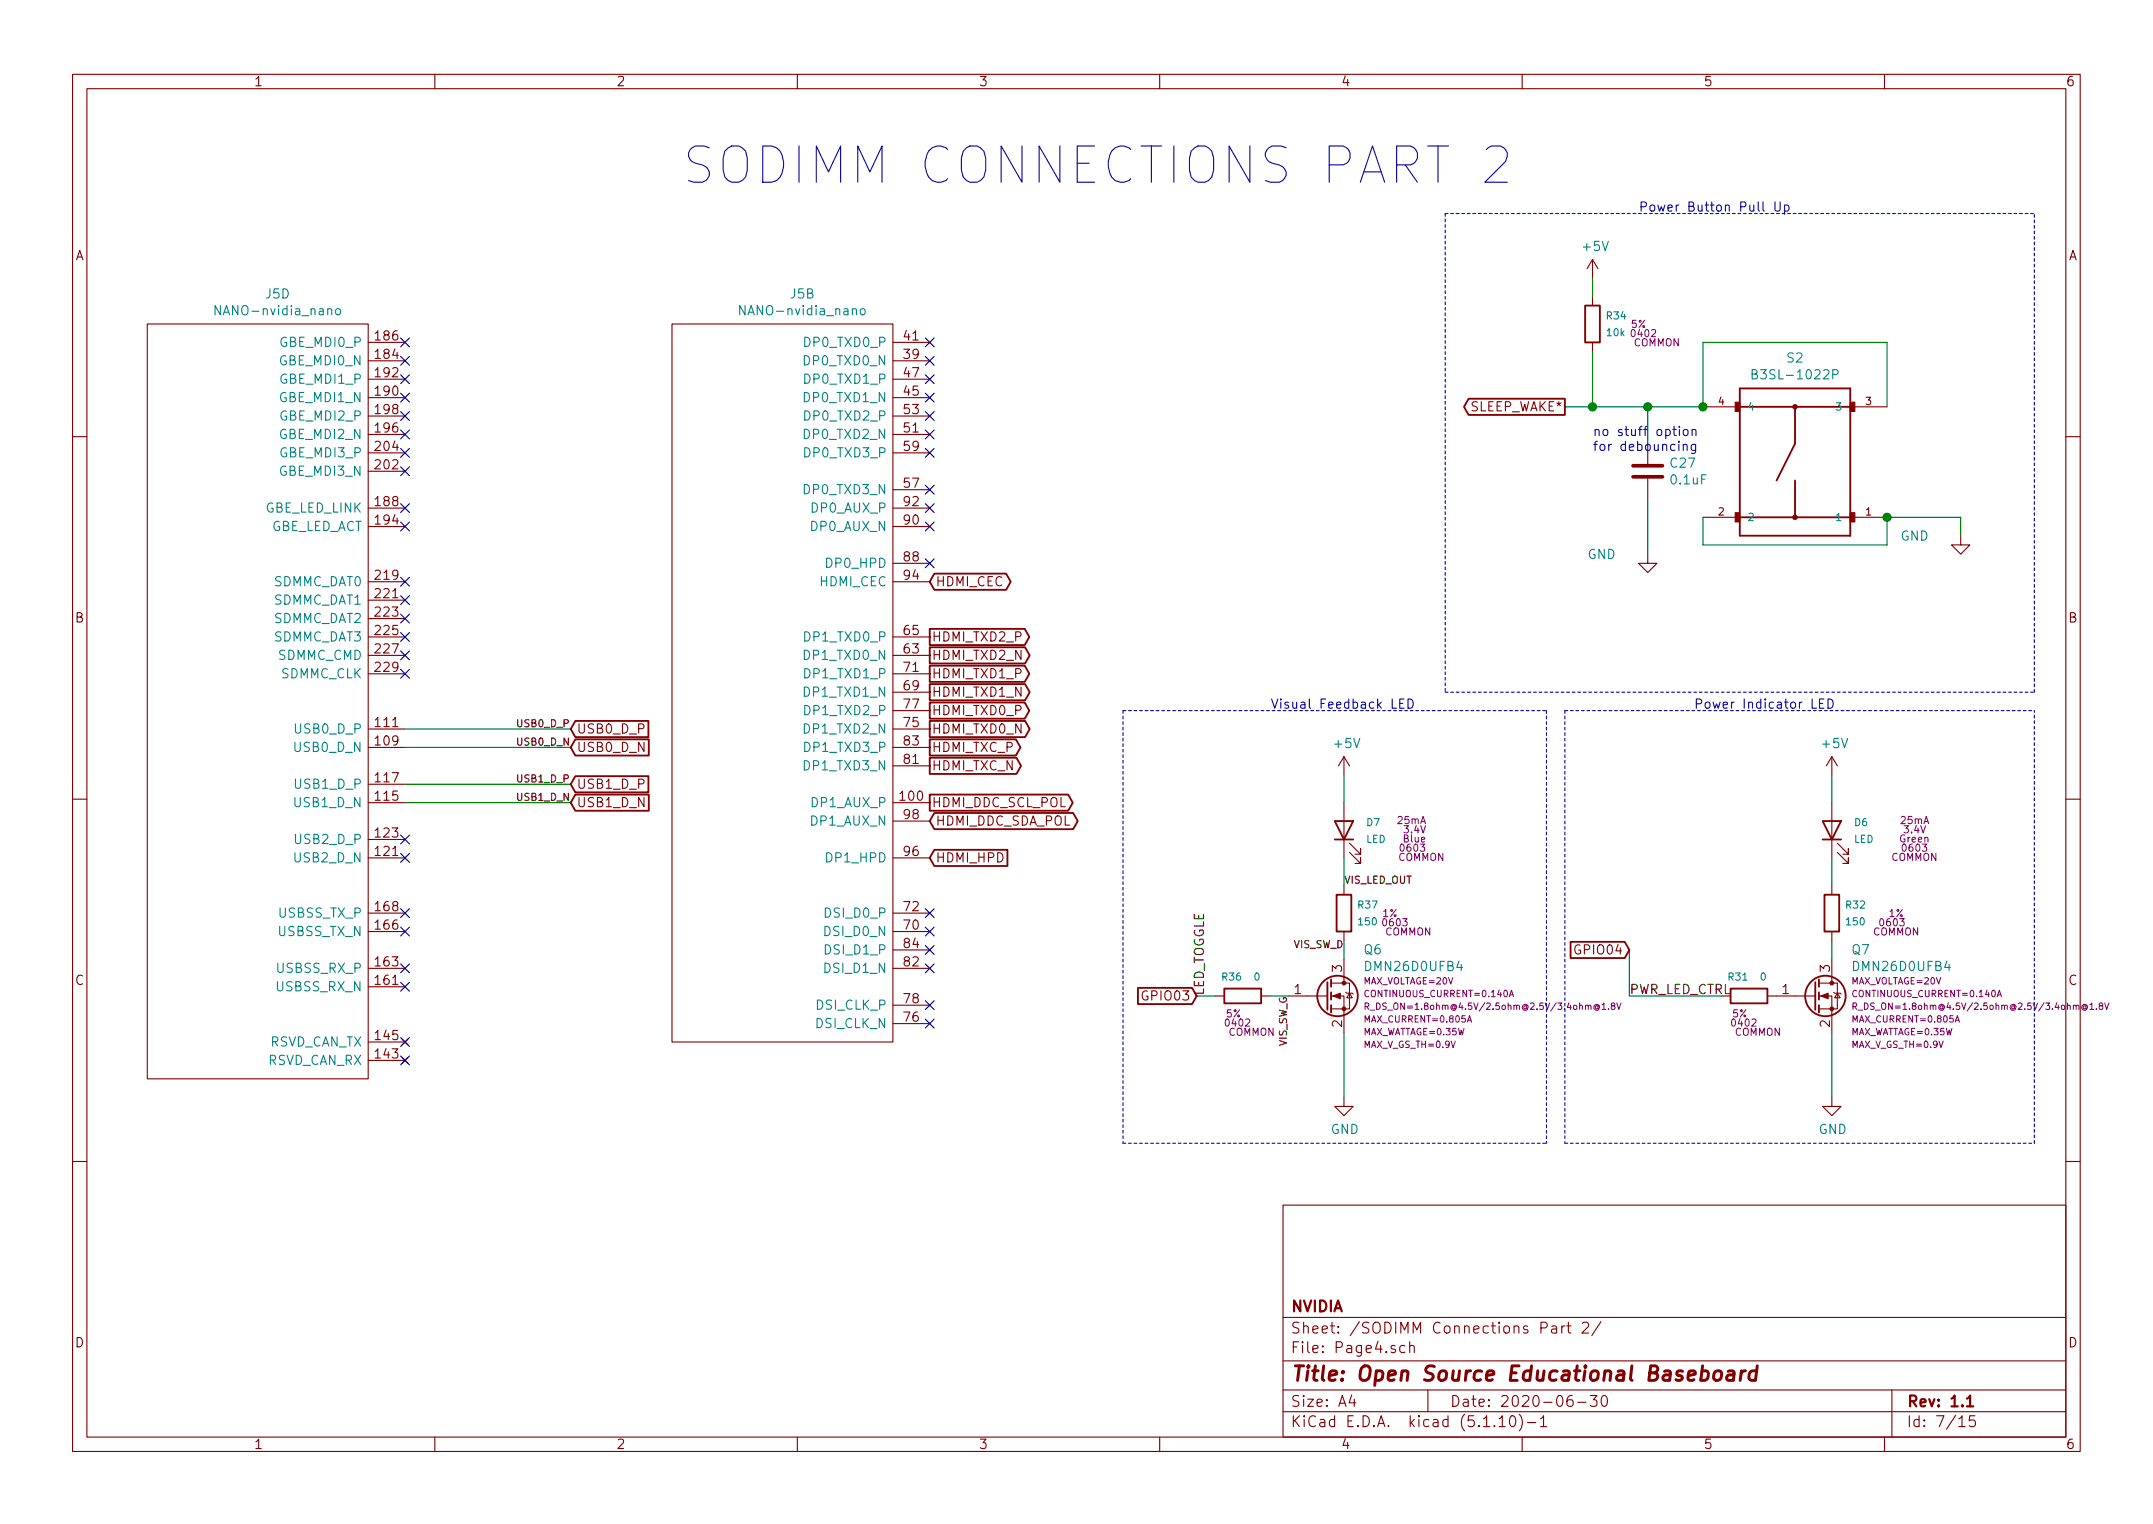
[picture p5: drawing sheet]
<svg xmlns="http://www.w3.org/2000/svg" width="297mm" height="210mm" viewBox="0 0 297 210" stroke-linecap="round" stroke-linejoin="round" font-family="sans-serif">
<g fill="none" stroke="#840000" stroke-width=".15">
<path d="M10 10.3h277v189.9h-277zM12 12.2h273v186.1h-273zM60 10.3v1.9M110 10.3v1.9M160 10.3v1.9M210 10.3v1.9M260 10.3v1.9M219.7 35.8l-.8 1.3M219.7 35.8v2.5M219.7 35.8l.8 1.3M20.3 44.7h30.5v104.1h-30.5zM50.8 49.8h5.1"/>
<path d="M50.8 47.2h5.1M50.8 54.9h5.1M50.8 52.3h5.1M50.8 59.9h5.1M50.8 57.4h5.1M92.7 44.7h30.5v99.1h-30.5zM123.2 49.8h5.1M123.2 47.2h5.1M123.2 54.9h5.1M123.2 52.3h5.1M123.2 59.9h5.1M123.2 57.4h5.1"/>
<path d="M219.7 40.9v1.3M219.7 47.2v1.3M234.9 56.1h5.1M255.3 56.1h5M10 60.2h2M50.8 70.1h5.1M50.8 72.6h5.1M50.8 65h5.1M50.8 62.5h5.1M123.2 70.1h5.1M123.2 72.6h5.1M123.2 62.5h5.1"/>
<path d="M123.2 67.6h5.1M123.2 77.7h5.1M227.3 76.4v1.3h1.3l-1.3 1.3-1.2-1.3h1.2M227.3 61.2v2.8M227.3 66v2.8M234.9 71.4h5.1M255.3 71.4h5M270.5 73.9v1.3h1.3l-1.3 1.2-1.3-1.2h1.3M285 60.2h2M50.8 80.3h5.1M50.8 82.8h5.1M50.8 85.3h5.1"/>
<path d="M50.8 87.9h5.1M50.8 90.4h5.1M50.8 93h5.1M123.2 80.3h5.1M123.2 87.9h5.1M123.2 90.4h5.1M123.2 93h5.1M123.2 95.5h5.1M123.2 98h5.1M10 110.3h2M50.8 103.1h5.1M50.8 100.6h5.1"/>
<path d="M50.8 110.7h5.1M50.8 108.2h5.1M50.8 118.4h5.1M50.8 115.8h5.1M123.2 103.1h5.1M123.2 100.6h5.1M123.2 110.7h5.1M123.2 118.4h5.1M123.2 105.7h5.1M123.2 113.3h5.1M185.4 104.4l-.7 1.3M185.4 104.4v2.5"/>
<path d="M185.4 110.7v7.7M185.4 104.4l.8 1.3M186.2 117.6l1.5 1.5v-.7v.7h-.8M186.2 116.3l1.5 1.6v-.8v.8h-.8M252.7 104.4v2.5M252.7 110.7v7.7M252.7 104.4l-.7 1.3M252.7 104.4l.8 1.3M253.5 117.6l1.5 1.5v-.7v.7h-.7M253.5 116.3l1.5 1.6v-.8v.8h-.7M285 110.3h2M50.8 136.1h5.1"/>
<path d="M50.8 133.6h5.1M50.8 128.5h5.1M50.8 126h5.1M123.2 133.6h5.1M123.2 128.5h5.1M123.2 126h5.1M123.2 138.7h5.1M123.2 131.1h5.1M167.6 137.4h1.3M174 137.4h1.3M177.8 137.4h5.3M183.6 137.4h1.8v5.1"/>
<path d="M183.6 135.6h2.6v3.6h-2.6M185.4 122.2v1.2M185.4 128.5v1.3M185.4 132.3v3.3M185.7 136.9l.1 .1h.8l.1 .2M186.2 137l.4 .7h-.8zM243.8 137.4h6.6M251 137.4h1.7v5.1M251 135.6h2.5v3.6h-2.5M252.7 122.2v1.2M252.7 128.5v1.3M252.7 132.3v3.3"/>
<path d="M253 136.9l.1 .1h.8l.1 .2M253.5 137l.4 .7h-.8zM50.8 146.3h5.1M50.8 143.8h5.1M55.5 145.9l.8 .8M55.5 143.4l.8 .7M56.3 145.9l-.8 .8M56.3 143.4l-.8 .7M123.2 141.2h5.1M185.4 151.4v1.2h1.3l-1.3 1.3-1.3-1.3h1.3M252.7 151.4v1.2h1.3l-1.3 1.3-1.2-1.3h1.2M10 160.2h2"/>
<path d="M177 166.3h108v32h-108zM285 160.2h2M60 198.3v1.9M110 198.3v1.9M160 198.3v1.9M177 194.8h108M177 191.8h108M177 187.8h108M177 181.8h108M186.5 192.5l-.4 1h1M186.8 193v1M193.8 185.7a.5 .5 0 0 0-.6 0l-.1 .6a.47 .47 0 0 0 .6 .3l.1-.1"/>
<path d="M194.5 185.7a.38 .38 0 0 1 .6 .1v.8M194.5 185.1v1.5M197 191.8v3M206.8 195.8l.5-.5v1.5M206.8 196.8h.9M208.5 195.4a.36 .36 0 0 1 .5 .2 .77 .77 0 0 1-.4 1.2 1 1 0 0 1-.1-1.4zM209.6 195.1a1.71 1.71 0 0 1 0 2.3M210 198.3v1.9M210.7 196.3h1.2M212.5 195.8l.5-.5v1.5M212.5 196.8h.9M212.6 183.2h.6a.41 .41 0 0 0 .3-.4 .41 .41 0 0 0-.3-.4h-.6v1.5"/>
<path d="M214.1 183l.1-.1 .5 .1 .1 .9M214.8 183.3l-.6 .1a.29 .29 0 0 0-.2 .2 .29 .29 0 0 0 .2 .3l.6-.1M215.5 182.9v1M215.9 182.9a.37 .37 0 0 0-.4 .3M216.2 182.9h.5M216.4 182.4v1.3l.1 .1 .2 .1M216.9 192.5a.62 .62 0 0 0-.7 .7v.5a.48 .48 0 0 0 .8 .2 .61 .61 0 0 0-.1-.7 .51 .51 0 0 0-.7 .2M217.7 193.5h1.1M218.3 182.6l.2-.2 .5 .1a.37 .37 0 0 1 .1 .6l-.9 .8h1M219.4 192.5h.9l-.5 .6 .4 .1a.65 .65 0 0 1 .1 .7l-.3 .1h-.4l-.2-.1M220.9 182.3l-1.3 2M221.1 192.6a.36 .36 0 0 1 .6 .2 .77 .77 0 0 1-.4 1.2 1 1 0 0 1-.2-1.4z"/>
<path d="M260 198.3v1.9M261 191.8v6.5M270.3 195.8l.3-.3 .1-.2v1.5M270.3 196.8h.8M272.5 195.3h-.7l-.1 .7a.65 .65 0 0 1 .7 0 .61 .61 0 0 1 .1 .7h-.1a.61 .61 0 0 1-.7 0"/>
</g>
<path d="M271.4 193l.3-.2 .1-.3v1.5M271.4 194h.8" fill="none" stroke="#840000" stroke-width=".3"/>
<path d="M236.6 189.3a.53 .53 0 0 1 .5-.2 .53 .53 0 0 1 .4 .4v.6a.56 .56 0 0 1-.6 .4 .56 .56 0 0 1-.5-.4l.1-.6zM238.4 189.2l.2-.1 .6 .1 .1 .2-.2 1M239.2 189.6l-.2 .1h-.4a.4 .4 0 0 0-.4 .3 .4 .4 0 0 0 .3 .4h.4l.2-.1M240.3 189.1l-.2 1.3M240.8 189.1a.54 .54 0 0 0-.6 .4M242.3 189.2a.68 .68 0 0 0-.9 .3l-.1 .6 .1 .2 .2 .1 .6-.1M242.4 188.4l-.2 2" fill="none" stroke="#840000" stroke-width=".41"/>
<g fill="none" stroke="#840000" stroke-width=".25">
<path d="M202.6 55h13.3v2.2h-13.3l-.6-1.1zM218.7 42.2h2v5h-2zM240 53.6h15.3v20.3h-15.3zM240 56.1h15.3M247.6 56.1v5.1l-2.5 5.1M128.9 79.1h9.9l.6 1.2-.6 1.1h-9.9l-.6-1.1zM240 71.4h15.3M247.6 66.3v5.1M79.4 99.5h10.1v2.2h-10.1l-.7-1.1zM128.3 86.8h13.1l.6 1.1-.6 1.1h-13.1zM128.3 89.3h13.1l.7 1.1-.7 1.1h-13.1zM128.3 94.4h13.1l.7 1.1-.7 1.1h-13.1z"/>
<path d="M128.3 99.5h13.1l.7 1.1-.7 1.1h-13.1zM128.3 91.8h13.1l.6 1.2-.6 1.1h-13.1zM128.3 96.9h13.1l.6 1.1-.6 1.2h-13.1zM79.4 102h10.1v2.2h-10.1l-.7-1.1zM79.4 109.6h10.1v2.3h-10.1l-.7-1.2zM79.4 107.1h10.1v2.2h-10.1l-.7-1.1zM128.3 104.5h11.9l.7 1.2-.7 1.1h-11.9zM128.3 102h11.9l.6 1.1-.6 1.1h-11.9zM128.3 109.6h19.1l.6 1.1-.6 1.2h-19.1zM128.9 117.2h10.1v2.3h-10.1l-.6-1.1zM128.9 112.2h19.2l.6 1.1-.6 1.1h-19.2l-.6-1.1zM184.1 113.3h2.6l-1.3 2.5z"/>
<path d="M184.1 115.8h2.6M251.5 113.3h2.5l-1.3 2.5zM251.5 115.8h2.5M157 136.3h7.5l.6 1.1-.6 1.1h-7.5zM168.9 136.4h5.1v2h-5.1zM183.1 135.5v3.8M183.6 135.1v1M183.6 136.9v1M183.6 138.7v1M184.4 123.4h2v5.1h-2zM216.7 129.9h7.5l.6 1.2-.6 1.1h-7.5zM238.8 136.4h5v2h-5z"/>
<path d="M250.4 135.5v3.8M251 135.1v1M251 136.9v1M251 138.7v1M251.7 123.4h2v5.1h-2z"/>
<circle cx="247.6" cy="56.1" r=".25"/>
<circle cx="247.6" cy="71.4" r=".25"/>
<circle cx="184.5" cy="137.4" r="2.79"/>
<circle cx="251.8" cy="137.4" r="2.79"/>
</g>
<g fill="#840000" stroke="#840000" stroke-width=".15">
<path d="M251.2 137.4l1-.4v.8z"/>
<path d="M239.4 70.7h.6v1.3h-.6z"/>
<path d="M239.4 55.5h.6v1.3h-.6z"/>
<path d="M255.3 70.7h.6v1.3h-.6z"/>
<path d="M255.3 55.5h.6v1.3h-.6z"/>
<path d="M183.9 137.4l1-.4v.8z"/>
<circle cx="252.7" cy="139.2" r=".25"/>
<circle cx="252.7" cy="135.6" r=".25"/>
<circle cx="185.4" cy="139.2" r=".25"/>
<circle cx="185.4" cy="135.6" r=".25"/>
</g>
<g fill="none" stroke="#840084" stroke-width=".15">
<path d="M188.3 138.9l.5-.1v-.1v-.3h-.5v.9M188.5 138.9l.3 .4M189 139.4h.7M208.2 137.5l.3-.9 .3 .9M221.9 139.2v.1M222.5 138.8l-.2-.1v-.2l.3-.1 .2 .2-.5 .3v.2l.2 .2 .2-.1 .1-.1v-.2l-.2-.1M223.1 138.4l.2 .9 .3-.9M255.7 138.9l.4-.1 .1-.1-.1-.3h-.4v.9M255.9 138.9l.3 .4M256.3 139.4h.7M275.5 137.5l.3-.9 .3 .9M289.2 139.2v.1"/>
<path d="M289.8 138.8l-.2-.1v-.2l.3-.1 .2 .2-.5 .3v.2l.2 .2 .2-.1 .1-.1v-.2l-.2-.1M290.4 138.4l.3 .9 .3-.9"/>
</g>
<path d="M30.4 42.2v1.2l-.7-1.2v1.2M46.4 42.7l.1-.1 .4 .1 .1 .5-.2 .2h-.3l-.1-.1zM102.8 42.2v1.2l-.7-1.2v1.2M118.8 42.6h.3l.3 .2v.4l-.3 .2h-.3l-.1-.2v-.4zM241.7 51.6h.6l.1-.2-.1-.3-.1-.1h-.5v1.3h.5l.2-.2 .1-.3-.3-.2M252.9 51.7h.5l.1-.1v-.5l-.1-.1h-.5v1.3" fill="none" stroke="#008484" stroke-width=".15"/>
<path d="M225.3 65.8h4.1M225.3 64.3h4.1" fill="none" stroke="#840000" stroke-width=".51"/>
<path d="M199.4 29.5v66M199.4 29.5h81.3M154.9 98h58.5M154.9 98v59.7M199.4 95.5h81.3M213.4 98v59.7M215.9 98v59.7M215.9 98h64.8M280.7 95.5v-66M154.9 157.7h58.5M215.9 157.7h64.8M280.7 157.7v-59.7" fill="none" stroke="#0000c2" stroke-width=".15" stroke-dasharray=".4 .4"/>
<g fill="none" stroke="#008400" stroke-width=".15">
<path d="M219.7 38.3v2.6M215.9 56.1h19v-8.9h25.4v8.9M219.7 48.5v7.6M227.3 56.1v5.1M227.3 68.8v7.6M234.9 71.4v3.8h25.4v-3.8h10.2v2.5M55.9 110.7h22.8M55.9 100.6h22.8M55.9 108.2h22.8M55.9 103.1h22.8M185.4 106.9v3.8M185.4 118.4v3.8"/>
<path d="M252.7 106.9v3.8M252.7 118.4v3.8M165.1 137.4h2.5M175.3 137.4h2.5M185.4 129.8v2.5M224.8 131.1v6.3h12.7M252.7 129.8v2.5M185.4 142.5v8.9M252.7 142.5v8.9"/>
</g>
<g fill="none" stroke="#0000c2" stroke-width=".15">
<path d="M205.1 20.6l.7-.5h1.2a1.37 1.37 0 0 1 .7 2.2l-2.8 2.8h3M244.9 27.9v1l.2 .2h.3l.2-.2v-1M246.2 28.3h.4l.2 .2v.4l-.1 .2h-.5M246.2 28.3v1.3M231.7 58.8l-.1 .1h.1v-.1v.1M231.7 59.3v.8M232.4 59.3h.3l.2 .2v.4l-.2 .2-.3-.1-.2-.1v-.4zM233.5 59.4v-.1a.31 .31 0 0 1 .5 .1v.7M233.5 59.3v.8M232.2 61.4h.1a.31 .31 0 0 1 .5 .1v.6M232.2 61.3v.8M233.9 61.3v1.2a.32 .32 0 0 1-.5 0"/>
<path d="M233.9 61.4l-.3-.1-.3 .2v.4l.2 .2h.4M193.1 97h.4M193.7 96.4h-.6v1.3h.6M194.3 96.4a.68 .68 0 0 1 .7 .5 .68 .68 0 0 1-.3 .8h-.4zM250 96.4v1.3h.6M251 97h.5M251.6 96.4h-.6v1.3h.6M252.2 96.4a.68 .68 0 0 1 .7 .5 .68 .68 0 0 1-.2 .8h-.5z"/>
</g>
<g fill="#008400" stroke="#008400" stroke-width=".25">
<circle cx="260.3" cy="71.4" r=".51"/>
<circle cx="235" cy="56.1" r=".51"/>
<circle cx="219.7" cy="56.1" r=".51"/>
<circle cx="227.3" cy="56.1" r=".51"/>
</g>
<g fill="none" stroke="#000084" stroke-width=".15">
<path d="M55.3 49.2l1.2 1.2M55.3 46.6l1.2 1.2M55.3 56.8l1.2 1.2M55.3 51.7l1.2 1.2M55.3 59.3l1.2 1.2M55.3 54.2l1.2 1.3M56.5 49.2l-1.2 1.2M56.5 46.6l-1.2 1.2M56.5 56.8l-1.2 1.2M56.5 51.7l-1.2 1.2M56.5 59.3l-1.2 1.2M56.5 54.2l-1.2 1.3"/>
<path d="M127.7 46.6l1.2 1.2M127.7 51.7l1.2 1.2M127.7 54.2l1.2 1.3M127.7 56.8l1.2 1.2M127.7 59.3l1.2 1.2M127.7 49.2l1.2 1.2M128.9 46.6l-1.2 1.2M128.9 51.7l-1.2 1.2M128.9 54.2l-1.2 1.3M128.9 56.8l-1.2 1.2M128.9 59.3l-1.2 1.2M128.9 49.2l-1.2 1.2"/>
<path d="M55.3 79.6l1.2 1.3M55.3 72l1.2 1.2M55.3 69.5l1.2 1.2M55.3 64.4l1.2 1.2M55.3 61.9l1.2 1.2M56.5 79.6l-1.2 1.3M56.5 72l-1.2 1.2M56.5 69.5l-1.2 1.2M56.5 64.4l-1.2 1.2M56.5 61.9l-1.2 1.2M127.7 72l1.2 1.2M127.7 61.9l1.2 1.2"/>
<path d="M127.7 66.9l1.2 1.3M127.7 69.5l1.2 1.2M127.7 77.1l1.2 1.2M128.9 72l-1.2 1.2M128.9 61.9l-1.2 1.2M128.9 66.9l-1.2 1.3M128.9 69.5l-1.2 1.2M128.9 77.1l-1.2 1.2M55.3 92.3l1.2 1.3M55.3 89.8l1.2 1.2M55.3 87.3l1.2 1.2M55.3 84.7l1.2 1.2"/>
<path d="M55.3 82.2l1.2 1.2M56.5 92.3l-1.2 1.3M56.5 89.8l-1.2 1.2M56.5 87.3l-1.2 1.2M56.5 84.7l-1.2 1.2M56.5 82.2l-1.2 1.2M55.3 117.7l1.2 1.3M55.3 115.2l1.2 1.2M56.5 117.7l-1.2 1.3M56.5 115.2l-1.2 1.2M55.3 135.5l1.2 1.2M55.3 133l1.2 1.2"/>
<path d="M55.3 127.9l1.2 1.2M55.3 125.4l1.2 1.2M56.5 135.5l-1.2 1.2M56.5 133l-1.2 1.2M56.5 127.9l-1.2 1.2M56.5 125.4l-1.2 1.2M127.7 125.4l1.2 1.2M127.7 127.9l1.2 1.2M127.7 130.4l1.2 1.3M127.7 133l1.2 1.2M127.7 138.1l1.2 1.2M128.9 125.4l-1.2 1.2"/>
<path d="M128.9 127.9l-1.2 1.2M128.9 130.4l-1.2 1.3M128.9 133l-1.2 1.2M128.9 138.1l-1.2 1.2M55.3 145.7l1.2 1.2M55.3 143.1l1.2 1.3M56.5 145.7l-1.2 1.2M56.5 143.1l-1.2 1.3M127.7 140.6l1.2 1.2M128.9 140.6l-1.2 1.2"/>
</g>
<text font-size="7" fill="#0000c2" x="94" y="25.4">SODIMM CONNECTIONS PART 2</text>
<text font-size="2.8" fill="#840000" x="178" y="190.5">Title: Open Source Educational Baseboard</text>
<g font-size="2.1" fill="#840000">
<text x="178" y="184">Sheet: /SODIMM Connections Part 2/</text>
<text x="178" y="181">NVIDIA</text>
<text x="178" y="186.7">File: Page4.sch</text>
<text x="178" y="196.9">KiCad E.D.A. kicad (5.1.10)-1</text>
<text x="178" y="194.1">Size: A4</text>
<text x="200" y="194.1">Date: 2020-06-30</text>
<text x="263" y="194.1">Rev: 1.1</text>
<text x="263" y="196.9">Id: 7/15</text>
</g>
<g font-size="1.8" fill="#840000">
<text x="35" y="11.9">1</text>
<text x="85" y="11.9">2</text>
<text x="135" y="11.9">3</text>
<text x="185" y="11.9">4</text>
<text x="235" y="11.9">5</text>
<text x="285" y="11.9">6</text>
<text x="10.4" y="35.9">A</text>
<text x="285.4" y="35.9">A</text>
<text x="51.9" y="47">186</text>
<text x="124.8" y="47">41</text>
<text x="51.9" y="49.5">184</text>
<text x="51.9" y="52.1">192</text>
<text x="124.8" y="49.5">39</text>
<text x="124.8" y="52.1">47</text>
<text x="51.9" y="54.6">190</text>
<text x="51.9" y="59.7">196</text>
<text x="51.9" y="57.1">198</text>
<text x="124.8" y="54.6">45</text>
<text x="124.8" y="59.7">51</text>
<text x="124.8" y="57.1">53</text>
<text x="202.8" y="56.8">SLEEP_WAKE*</text>
<text x="51.9" y="64.8">202</text>
<text x="51.9" y="62.2">204</text>
<text x="124.8" y="62.2">59</text>
<text x="51.9" y="69.8">188</text>
<text x="124.8" y="67.3">57</text>
<text x="124.8" y="69.8">92</text>
<text x="51.9" y="72.4">194</text>
<text x="124.8" y="77.5">88</text>
<text x="124.8" y="72.4">90</text>
<text x="51.9" y="80">219</text>
<text x="51.9" y="82.5">221</text>
<text x="124.8" y="80">94</text>
<text x="129.1" y="80.9">HDMI_CEC</text>
<text x="10.4" y="85.9">B</text>
<text x="51.9" y="85.1">223</text>
<text x="51.9" y="87.6">225</text>
<text x="124.8" y="87.6">65</text>
<text x="128.5" y="88.5">HDMI_TXD2_P</text>
<text x="285.4" y="85.9">B</text>
<text x="51.9" y="90.2">227</text>
<text x="51.9" y="92.7">229</text>
<text x="124.8" y="90.2">63</text>
<text x="124.8" y="95.2">69</text>
<text x="124.8" y="92.7">71</text>
<text x="128.5" y="91.1">HDMI_TXD2_N</text>
<text x="128.5" y="93.6">HDMI_TXD1_P</text>
<text x="51.9" y="100.3">111</text>
<text x="79.5" y="101.2">USB0_D_P</text>
<text x="124.8" y="100.3">75</text>
<text x="124.8" y="97.8">77</text>
<text x="128.5" y="96.1">HDMI_TXD1_N</text>
<text x="128.5" y="101.2">HDMI_TXD0_N</text>
<text x="128.5" y="98.7">HDMI_TXD0_P</text>
<text x="51.9" y="102.9">109</text>
<text x="51.9" y="107.9">117</text>
<text x="79.5" y="103.8">USB0_D_N</text>
<text x="124.8" y="105.4">81</text>
<text x="124.8" y="102.9">83</text>
<text x="128.5" y="106.3">HDMI_TXC_N</text>
<text x="128.5" y="103.8">HDMI_TXC_P</text>
<text x="51.9" y="110.5">115</text>
<text x="79.5" y="111.4">USB1_D_N</text>
<text x="79.5" y="108.8">USB1_D_P</text>
<text x="124.3" y="110.5">100</text>
<text x="124.8" y="113">98</text>
<text x="128.5" y="111.4">HDMI_DDC_SCL_POL</text>
<text x="129.1" y="113.9">HDMI_DDC_SDA_POL</text>
<text x="51.9" y="118.1">121</text>
<text x="51.9" y="115.6">123</text>
<text x="124.8" y="118.1">96</text>
<text x="129.1" y="119">HDMI_HPD</text>
<text x="51.9" y="125.7">168</text>
<text x="124.8" y="125.7">72</text>
<text x="51.9" y="128.3">166</text>
<text x="124.8" y="128.3">70</text>
<text x="124.8" y="130.8">84</text>
<text x="217.6" y="131.7">GPIO04</text>
<text x="10.4" y="135.9">C</text>
<text x="51.9" y="135.9">161</text>
<text x="51.9" y="133.3">163</text>
<text x="124.8" y="133.3">82</text>
<text x="178.6" y="137.2">1</text>
<text x="185.2" y="134.1" transform="rotate(-90 185.2 134.1)">3</text>
<text x="245.9" y="137.2">1</text>
<text x="252.5" y="134.1" transform="rotate(-90 252.5 134.1)">3</text>
<text x="285.4" y="135.9">C</text>
<text x="51.9" y="143.5">145</text>
<text x="124.8" y="141">76</text>
<text x="124.8" y="138.4">78</text>
<text x="157.9" y="138">GPIO03</text>
<text x="185.2" y="141.7" transform="rotate(-90 185.2 141.7)">2</text>
<text x="252.5" y="141.7" transform="rotate(-90 252.5 141.7)">2</text>
<text x="51.9" y="146">143</text>
<text x="10.4" y="185.9">D</text>
<text x="285.4" y="185.9">D</text>
<text x="35" y="199.9">1</text>
<text x="85" y="199.9">2</text>
<text x="135" y="199.9">3</text>
<text x="185" y="199.9">4</text>
<text x="235" y="199.9">5</text>
<text x="285" y="199.9">6</text>
</g>
<g font-size="1.8" fill="#0000c2">
<text x="226.1" y="29.2">Power Button Pull Up</text>
<text x="219.7" y="60.2">no stuff option</text>
<text x="219.7" y="62.2">for debouncing</text>
<text x="175.3" y="97.8">Visual Feedback LED</text>
<text x="233.7" y="97.8">Power Indicator LED</text>
</g>
<g font-size="1.8" fill="#008484">
<text x="218.5" y="34.6">+5V</text>
<text x="36.7" y="41.2">J5D</text>
<text x="109.1" y="41.2">J5B</text>
<text x="30.3" y="43.5">NANO-nvidia_nano</text>
<text x="38.8" y="47.9">GBE_MDI0_P</text>
<text x="102.6" y="43.5">NANO-nvidia_nano</text>
<text x="111.3" y="47.9">DP0_TXD0_P</text>
<text x="38.7" y="50.4">GBE_MDI0_N</text>
<text x="38.8" y="53">GBE_MDI1_P</text>
<text x="111.2" y="50.4">DP0_TXD0_N</text>
<text x="111.3" y="53">DP0_TXD1_P</text>
<text x="242.5" y="52.3">B3SL-1022P</text>
<text x="246.6" y="50">S2</text>
<text x="38.7" y="55.5">GBE_MDI1_N</text>
<text x="38.8" y="58">GBE_MDI2_P</text>
<text x="111.2" y="55.5">DP0_TXD1_N</text>
<text x="111.3" y="58">DP0_TXD2_P</text>
<text x="38.7" y="60.6">GBE_MDI2_N</text>
<text x="38.7" y="65.7">GBE_MDI3_N</text>
<text x="38.8" y="63.1">GBE_MDI3_P</text>
<text x="111.2" y="60.6">DP0_TXD2_N</text>
<text x="111.3" y="63.1">DP0_TXD3_P</text>
<text x="230.5" y="64.5">C27</text>
<text x="36.6" y="70.7">GBE_LED_LINK</text>
<text x="111.2" y="68.2">DP0_TXD3_N</text>
<text x="112.1" y="70.7">DP0_AUX_P</text>
<text x="230.6" y="66.8">0.1uF</text>
<text x="37.1" y="73.3">GBE_LED_ACT</text>
<text x="112" y="73.3">DP0_AUX_N</text>
<text x="219" y="77.1">GND</text>
<text x="262.2" y="74.6">GND</text>
<text x="37.7" y="80.9">SDMMC_DAT0</text>
<text x="37.7" y="83.4">SDMMC_DAT1</text>
<text x="113.2" y="80.9">HDMI_CEC</text>
<text x="114.3" y="78.4">DP0_HPD</text>
<text x="37.7" y="86">SDMMC_DAT2</text>
<text x="37.7" y="88.5">SDMMC_DAT3</text>
<text x="111.3" y="88.5">DP1_TXD0_P</text>
<text x="38.4" y="91.1">SDMMC_CMD</text>
<text x="38.7" y="93.6">SDMMC_CLK</text>
<text x="111.2" y="91.1">DP1_TXD0_N</text>
<text x="111.3" y="93.6">DP1_TXD1_P</text>
<text x="40.9" y="101.2">USB0_D_P</text>
<text x="111.2" y="96.1">DP1_TXD1_N</text>
<text x="111.2" y="101.2">DP1_TXD2_N</text>
<text x="111.3" y="98.7">DP1_TXD2_P</text>
<text x="40.8" y="103.8">USB0_D_N</text>
<text x="111.2" y="106.3">DP1_TXD3_N</text>
<text x="111.3" y="103.8">DP1_TXD3_P</text>
<text x="184.2" y="103.2">+5V</text>
<text x="251.5" y="103.2">+5V</text>
<text x="40.8" y="111.4">USB1_D_N</text>
<text x="40.9" y="108.8">USB1_D_P</text>
<text x="112" y="113.9">DP1_AUX_N</text>
<text x="112.1" y="111.4">DP1_AUX_P</text>
<text x="40.8" y="119">USB2_D_N</text>
<text x="40.9" y="116.5">USB2_D_P</text>
<text x="114.3" y="119">DP1_HPD</text>
<text x="38.4" y="129.2">USBSS_TX_N</text>
<text x="38.5" y="126.6">USBSS_TX_P</text>
<text x="114" y="129.2">DSI_D0_N</text>
<text x="114.1" y="126.6">DSI_D0_P</text>
<text x="114.1" y="131.7">DSI_D1_P</text>
<text x="188.2" y="131.7">Q6</text>
<text x="255.5" y="131.7">Q7</text>
<text x="38.3" y="136.8">USBSS_RX_N</text>
<text x="38.3" y="134.2">USBSS_RX_P</text>
<text x="114" y="134.2">DSI_D1_N</text>
<text x="188.6" y="134">DMN26D0UFB4</text>
<text x="255.9" y="134">DMN26D0UFB4</text>
<text x="112.6" y="141.9">DSI_CLK_N</text>
<text x="112.7" y="139.3">DSI_CLK_P</text>
<text x="36.9" y="146.9">RSVD_CAN_RX</text>
<text x="37.1" y="144.4">RSVD_CAN_TX</text>
<text x="183.6" y="156.5">GND</text>
<text x="250.9" y="156.5">GND</text>
</g>
<g font-size="1.8">
<text x="166.1" y="137.4" transform="rotate(-90 166.1 137.4)">LED_TOGGLE</text>
<text x="224.8" y="137.2">PWR_LED_CTRL</text>
</g>
<g font-size="1.4" fill="#008484">
<text x="221.7" y="44.1">R34</text>
<text x="221.8" y="46.4">10k</text>
<text x="241" y="56.6">4</text>
<text x="253.5" y="56.6">3</text>
<text x="241" y="71.9">2</text>
<text x="253.5" y="71.9">1</text>
<text x="188.6" y="114">D7</text>
<text x="255.9" y="114">D6</text>
<text x="188.5" y="116.3">LED</text>
<text x="255.8" y="116.3">LED</text>
<text x="187.4" y="125.3">R37</text>
<text x="254.7" y="125.3">R32</text>
<text x="187.5" y="127.7">150</text>
<text x="254.8" y="127.7">150</text>
<text x="168.7" y="135.3">R36</text>
<text x="173.1" y="135.3">0</text>
<text x="238.5" y="135.3">R31</text>
<text x="242.9" y="135.3">0</text>
</g>
<g font-size="1.4" fill="#840084">
<text x="225.1" y="45.2">5%</text>
<text x="225.2" y="46.5">0402</text>
<text x="225.4" y="47.8">COMMON</text>
<text x="192.9" y="113.7">25mA</text>
<text x="262.3" y="113.7">25mA</text>
<text x="192.9" y="118.8">COMMON</text>
<text x="193.3" y="117.5">0603</text>
<text x="193.6" y="116.2">Blue</text>
<text x="193.8" y="115">3.4V</text>
<text x="260.9" y="118.8">COMMON</text>
<text x="262.2" y="116.2">Green</text>
<text x="262.6" y="117.5">0603</text>
<text x="262.7" y="115">3.4V</text>
<text x="190.8" y="126.5">1%</text>
<text x="190.9" y="127.8">0603</text>
<text x="191.1" y="129.1">COMMON</text>
<text x="258.4" y="129.1">COMMON</text>
<text x="259.5" y="127.8">0603</text>
<text x="260.6" y="126.5">1%</text>
<text x="169.2" y="140.4">5%</text>
<text x="169.2" y="141.6">0402</text>
<text x="169.5" y="142.9">COMMON</text>
<text x="239" y="140.4">5%</text>
<text x="239.1" y="141.6">0402</text>
<text x="239.3" y="142.9">COMMON</text>
</g>
<g font-size="1.4" fill="#840000">
<text x="237.1" y="55.9">4</text>
<text x="257.4" y="55.9">3</text>
<text x="237.1" y="71.1">2</text>
<text x="257.4" y="71.1">1</text>
</g>
<g font-size="1.4">
<text x="71.1" y="100.3">USB0_D_P</text>
<text x="71.1" y="107.9">USB1_D_P</text>
<text x="71.1" y="102.9">USB0_D_N</text>
<text x="71.1" y="110.5">USB1_D_N</text>
<text x="185.4" y="121.9">VIS_LED_OUT</text>
<text x="178.4" y="130.8">VIS_SW_D</text>
<text x="177.5" y="144.5" transform="rotate(-90 177.5 144.5)">VIS_SW_G</text>
</g>
<g font-size="1.2" fill="#840084">
<text x="188.2" y="135.8">MAX_VOLTAGE=20V</text>
<text x="188.6" y="137.6">CONTINUOUS_CURRENT=0.140A</text>
<text x="255.5" y="135.8">MAX_VOLTAGE=20V</text>
<text x="256" y="137.6">CONTINUOUS_CURRENT=0.140A</text>
<text x="188.1" y="142.8">MAX_WATTAGE=0.35W</text>
<text x="188.5" y="141.1">MAX_CURRENT=0.805A</text>
<text x="190.2" y="139.3">R_DS_ON=1.8ohm@4.5V/2.5ohm@2.5V/3.4ohm@1.8V</text>
<text x="255.4" y="142.8">MAX_WATTAGE=0.35W</text>
<text x="255.9" y="141.1">MAX_CURRENT=0.805A</text>
<text x="257.5" y="139.3">R_DS_ON=1.8ohm@4.5V/2.5ohm@2.5V/3.4ohm@1.8V</text>
<text x="188.3" y="144.6">MAX_V_GS_TH=0.9V</text>
<text x="255.7" y="144.6">MAX_V_GS_TH=0.9V</text>
</g>
</svg>
